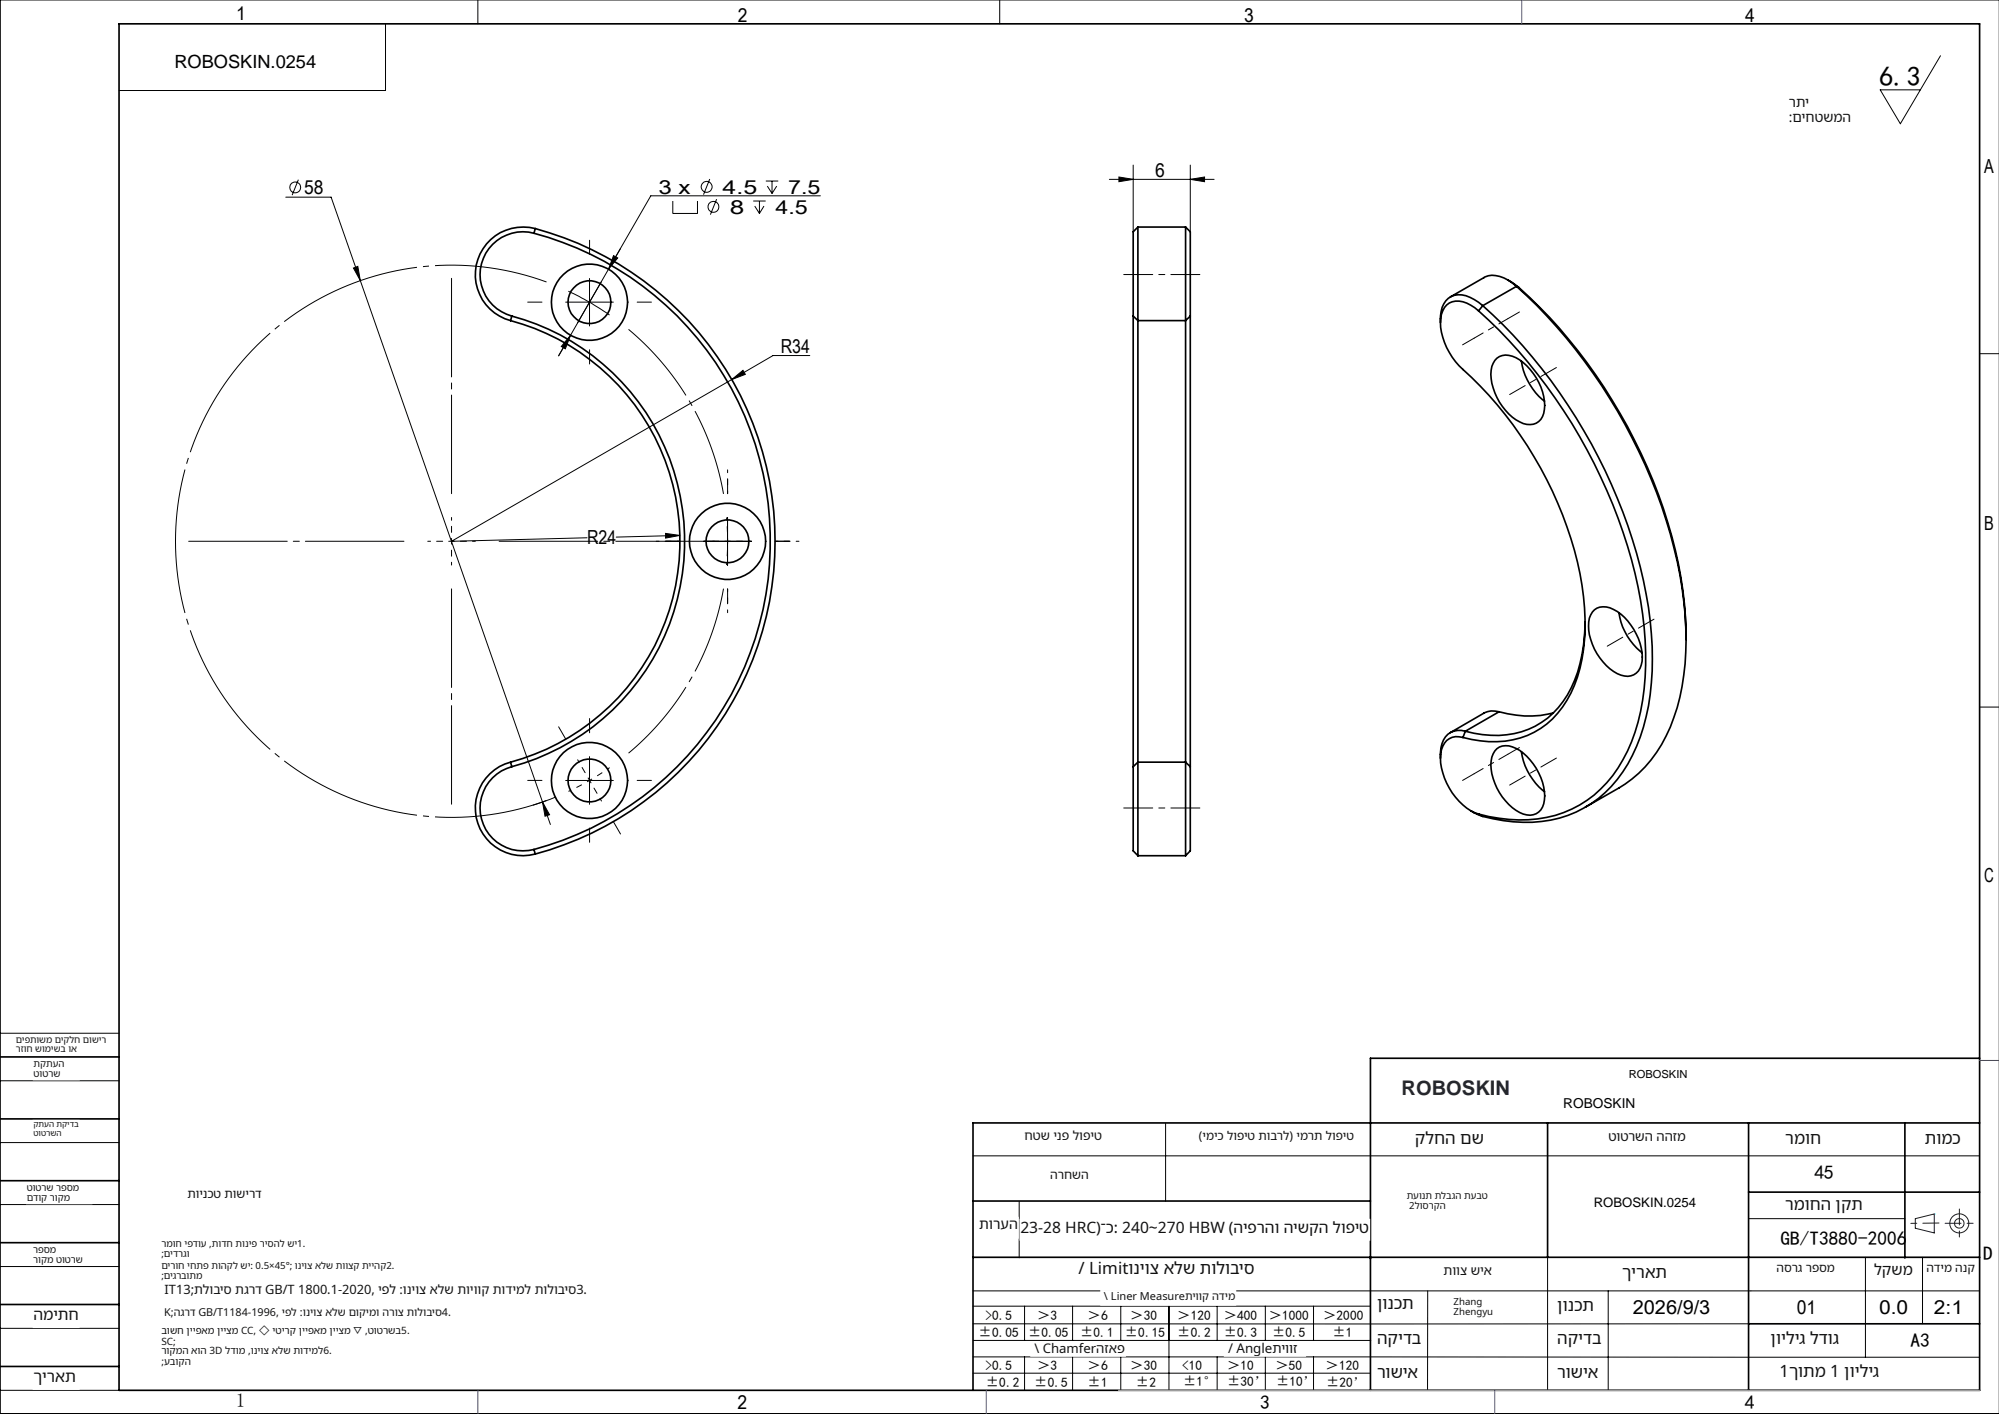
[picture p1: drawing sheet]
<svg xmlns="http://www.w3.org/2000/svg" width="420mm" height="297mm" viewBox="0 0 420 297" stroke-linecap="round" stroke-linejoin="round" font-family="sans-serif">
<g fill="none" stroke="#000" stroke-width=".21">
<path d="M100.4 0v5M210 0v5M420 0h-419.9v297h419.9M81 5v14h-56M407.7 11.7l-8.4 14.3-4.3-7.1h8.5M62.7 37.7l-1.3 3.3M149.1 37.6l-1.3 3.3M160.9 38h2.6M161.2 39.1l1 1.5M162.2 38v2.6M163.2 39.1l-1 1.5M233.1 37.7h22"/>
<path d="M235.1 37.2l3 .5-3 .5zM238.1 34.7v14M250.1 37.7l3-.5v1zM250.1 34.7v14M60 41.4h9.6l6.1 17.5M74.3 56.3l.9-.4 .5 3zM75.7 58.9l38.3 109.5M123.9 58.5v10M126.4 59.2l-5 8.6M128.9 53.7l.9 .5-2 2.3zM141.4 42.2v2.6h5.1v-2.6M150.6 41.8l-1.3 3.3"/>
<path d="M158.3 42.2h2.6M158.6 43.3l1 1.5M159.6 42.2v2.6M160.5 43.3l-.9 1.5M172.4 41.1h-35.7l-16.8 29.3M118.9 63.5h10M119.4 61.2a51 51 0 0 1 8.7 5M119.9 70.4l-1.1 2.9-.9-.5zM119.9 70.4l-2.5 4.4M153.7 79.7l2.4-1.9 .5 .8zM153.7 79.7l-58.8 34 28.4-.7M170.1 74.7h-7.7l-8.7 5"/>
<path d="M415.9 74.3h4.1M139.8 112l3 .5-3 .5zM142.8 112.5l-13.3 .3M147.8 113.7h10.1M152.9 108.7v10M123.9 158.9v10M415.9 148.5h4.1M114 168.4l1.5 2.7-1 .3zM114 168.4l1.6 4.8M116.8 167.4l-4.8 1.7M118.9 163.9h10M0 217h25"/>
<path d="M0 227h25M0 240h25M244.9 236v16.3M0 253h25M204.4 242.8h211.5M214.1 252.4v11.8M367.4 256h32.8M0 266h25M0 279h25M204.4 271.1h211.5M204.4 278.1h163M204.4 274.4h83.5"/>
<path d="M215.3 274.4v7.1M225.4 274.4v7.1M235.5 274.4v7.1M245.6 274.4v17.6M255.7 274.4v7.1M265.9 274.4v7.1M276 274.4v7.1M300 271.1l-.1 21M325.2 264.1v27.9M337.9 271.1v20.9M391.9 264.1v21M403.9 264.1v14"/>
<path d="M0 292h25M204.4 285l211.5 .1M204.4 288.4h83.5M204.5 281.5h83.5M215.3 285v7M225.4 285v7M235.5 285v7M255.7 285v7M265.9 285v7M276 285v7M287.9 292h128"/>
<circle cx="62" cy="39.4" r="1.14"/>
<circle cx="148.5" cy="39.2" r="1.15"/>
<circle cx="149.9" cy="43.4" r="1.14"/>
</g>
<path d="M152.9 113.7l-.2-5M152.9 113.7l-.2 5M123.9 163.9l4.2-2.7M123.9 163.9l-4.5 2.3" fill="none" stroke="#000" stroke-width=".21" stroke-dasharray="30.5 1.3 1.3 1.3" stroke-dashoffset="29.9" stroke-linecap="butt"/>
<path d="M114.8 59.2a58 58 0 0 0-77.9 54.5 58 58 0 0 0 77.9 54.5" fill="none" stroke="#000" stroke-width=".21" stroke-dasharray="30.5 1.3 1.3 1.3" stroke-dashoffset="6.6" stroke-linecap="butt"/>
<path d="M152 103.7a58 58 0 0 0-19.9-34.5M132.1 158.2a58 58 0 0 0 19.9-34.6" fill="none" stroke="#000" stroke-width=".21" stroke-dasharray="30.5 1.3 1.3 1.3" stroke-dashoffset="12" stroke-linecap="butt"/>
<g fill="none" stroke="#191924" stroke-width=".21">
<path d="M402.4 256l4-1v4l-4-1z"/>
<circle cx="411.7" cy="257" r="1"/>
<circle cx="411.7" cy="257" r="2"/>
</g>
<path d="M94.9 113.7v-5M94.9 113.7h-5M94.9 113.7v5M94.9 113.7h5M142.9 113.7h-5M152.9 103.7v-5M152.9 113.7h5M152.9 113.7h-5M162.9 113.7h5M152.9 123.7v5M123.9 163.9l2.5 4.3M123.9 163.9l-2.5-4.3" fill="none" stroke="#000" stroke-width=".21" stroke-dasharray="30.5 1.3 1.3 1.3" stroke-dashoffset="29.9"/>
<g fill="none" stroke="#000" stroke-width=".21" stroke-dasharray="30.5 1.3 1.3 1.3">
<path d="M123.9 53.5v-3M128.9 54.8l1.5-2.6M239.1 57.7h-3M249.1 57.7h3M113.9 63.5h-3M118.9 72.1l-1.5 2.6M123.9 73.5v3M133.9 63.5h3M309.7 71l-2.4 1.4M316.8 66.9l2.4-1.4M142.9 113.7h-3M152.9 103.7v-3"/>
<path d="M162.9 113.7h3M152.9 123.7v3M118.9 155.3l-1.5-2.6M123.9 153.9v-3M316.8 158.4l2.4-1.4M113.9 163.9h-3M123.9 173.9v3M128.9 172.6l1.5 2.6M133.9 163.9h3M239.1 169.7h-3M249.1 169.7h3M309.7 162.5l-2.4 1.4"/>
</g>
<path d="M84.9 113.7h-45.3M94.9 103.7v-45.2M104.9 113.7h45.2M94.9 123.7v45.2" fill="none" stroke="#000" stroke-width=".21" stroke-dasharray="30.5 1.3 1.3 1.3" stroke-dashoffset="9.8"/>
<path d="M249.1 57.7h-10M249.1 169.7h-10" fill="none" stroke="#000" stroke-width=".21" stroke-dasharray="30.5 1.3 1.3 1.3" stroke-dashoffset="27.4"/>
<path d="M309.7 71l7.1-4.1M309.7 162.5l7.1-4.1" fill="none" stroke="#000" stroke-width=".21" stroke-dasharray="30.5 1.3 1.3 1.3" stroke-dashoffset="28.3"/>
<path d="M327 77.2l-9.8 5.7M347.5 130.1l-9.8 5.6M327 159.2l-9.8 5.7" fill="none" stroke="#000" stroke-width=".21" stroke-dasharray="30.5 1.3 1.3 1.3" stroke-dashoffset="26.7"/>
<g fill="none" stroke="#000" stroke-width=".35">
<path d="M25 5h390.9v287h-390.9zM112.2 49a67 67 0 0 1 49.6 64.7 67 67 0 0 1-49.6 64.7M112.2 49a9 9 0 0 0-11 6.4 9 9 0 0 0 6.3 11M112.5 48a68 68 0 0 1 50.3 65.7 68 68 0 0 1-50.3 65.7M112.5 48a10 10 0 0 0-12.3 7.1 10 10 0 0 0 7.1 12.2M112.5 48l-.3 1M239.1 47.7v19.6M239.1 47.7l-1 1v17.7M239.1 47.7h10M249.1 47.7v19.6M249.1 47.7l1 1v17.7M316.8 58.8l2.3 1.6"/>
<path d="M107.3 67.3a48 48 0 0 1 35.6 46.4 48 48 0 0 1-35.6 46.4M107.5 66.4a49 49 0 0 1 36.3 47.3 49 49 0 0 1-36.3 47.3M107.5 66.4l-.2 .9M238.1 66.4v94.6M238.1 66.4l1 .9M239.1 67.3v92.8M239.1 67.3h10M249.1 67.3v92.8M250.1 66.4v94.6M250.1 66.4l-1 .9M310.7 65.3a110.5 110.5 0 0 1 34 60.8 59.5 59.5 0 0 1-1.2 27.7 26.2 26.2 0 0 1-13.2 16.1 28.2 28.2 0 0 1-19.6 1.1M310.7 65.3a6.2 6.2 0 0 0-5.6-1.9 4 4 0 0 0-2.5 4.4 14.1 14.1 0 0 0 4.8 9.8 80.4 80.4 0 0 1 25 45.3 40.4 40.4 0 0 1-1.6 21 17.7 17.7 0 0 1-12.9 11.5 22.3 22.3 0 0 1-10.5-.5"/>
<path d="M311.5 64.2a111.5 111.5 0 0 1 34.9 63.4 59.5 59.5 0 0 1-1.1 25.1 28.2 28.2 0 0 1-10.9 16.1 25.6 25.6 0 0 1-18.6 3.6l-4.3-.9M311.5 64.2a7.4 7.4 0 0 0-5.9-2.2 4.6 4.6 0 0 0-3 5v.8M311.5 64.2l-.8 1.1M314.5 75.2a4.4 4.4 0 0 1 5.5 1 12.2 12.2 0 0 1 4.5 9.8 3.2 3.2 0 0 1-1.8 2.9 3.2 3.2 0 0 1-3.4-.3 12 12 0 0 1-6-10.9 4.1 4.1 0 0 1 1.2-2.5zM318.6 60.1a112 112 0 0 1 34.4 60.6 62.4 62.4 0 0 1-.6 27.9 28 28 0 0 1-12.2 16.9l-7.1 4M318.6 60.1a7.3 7.3 0 0 0-5.9-2.2l-.7 .3-7.3 4.2M318.6 60.1l-7.1 4.1M318.6 60.1l.5 .3M319.1 60.4a110.5 110.5 0 0 1 34.1 60.9 76.7 76.7 0 0 1 1.1 13M319.7 75.8a13 13 0 0 0 4.8 8.4M333 130.7a29.4 29.4 0 0 1-4.6 16.7 17.2 17.2 0 0 1-16.9 6.9l-3.6-.7M335 128.1a3.9 3.9 0 0 1 4.8 .3 12.5 12.5 0 0 1 5.2 10.5 3.3 3.3 0 0 1-5.2 2.6 11.8 11.8 0 0 1-5.9-11.7l.7-1.3z"/>
<path d="M340.1 128.7a13.2 13.2 0 0 0 4.9 8.4M307.4 154.9a3.4 3.4 0 0 0-4.5 2.6 12.6 12.6 0 0 0 2.9 10 9.9 9.9 0 0 0 4.9 3.5M307.9 153.6a3.8 3.8 0 0 0-5.1 3.5l-.2 2.2M307.9 153.6l-.5 1.3M314.5 157.3a3.6 3.6 0 0 1 4-.1 12 12 0 0 1 6 10.9 3.3 3.3 0 0 1-5.2 2.6 12.1 12.1 0 0 1-6-10.9 4 4 0 0 1 1.2-2.5zM315 149.5a21.5 21.5 0 0 0 11.4 .3M315 149.5a4.1 4.1 0 0 0-3.2 .3l-7.1 4.1M315 149.5l-7.1 4.1M319.7 157.9a13 13 0 0 0 4.8 8.4M107.3 160.1a10 10 0 0 0-7.1 12.2 10 10 0 0 0 12.3 7.1M107.3 160.1l.2 .9M107.5 161a9 9 0 0 0-6.3 11.1 9 9 0 0 0 11 6.3"/>
<path d="M112.2 178.4l.3 1M238.1 161v17.7l1 1M239.1 160.1v19.6M239.1 179.7h10M239.1 160.1l-1 .9M239.1 160.1h10M249.1 160.1v19.6M249.1 160.1l1 .9M250.1 161v17.7l-1 1M309 170.3l2.5 1.2M310.7 171l.8 .5M0 222h25"/>
<path d="M0 235h25M325.2 235.9v28.2M367.4 235.9v56.1M400.2 235.9v28.3M415.9 235.9h-211.5v56.1M415.9 222.3h-128v69.7M0 248h25M204.4 252.3h83.5M367.4 250.4h48.5M0 261h25M0 274h25M204.4 264.1h211.5"/>
<path d="M367.4 278.1h48.5M0 287h25"/>
<circle cx="123.8" cy="63.5" r="4.5"/>
<circle cx="123.9" cy="63.5" r="8"/>
<circle cx="152.8" cy="113.7" r="4.5"/>
<circle cx="152.9" cy="113.7" r="8"/>
<circle cx="123.8" cy="163.9" r="4.5"/>
<circle cx="123.9" cy="163.9" r="8"/>
</g>
<path d="M407.4 256.9l-5.9 .1M408.7 256.9h6M411.7 253.9v6" fill="none" stroke="#191924" stroke-width=".21" stroke-dasharray="6.3 1.3 1.3 1.3" stroke-dashoffset="3"/>
<path d="M235 292h180.9" fill="none" stroke="#c0c0c0" stroke-width=".21"/>
<path d="M319.7 0v5M415.9 222.7h4.1M100.4 292v5M207.2 292v5M314 292v5" fill="none" stroke="#00f" stroke-width=".21"/>
<path d="M406.4 255h.1" fill="none" stroke="#0ff" stroke-width=".21"/>
<path d="M119.9 70.4l-2 2.4 .9 .5zM128.9 53.7l-1.1 2.8 2-2.3zM153.7 79.7l2.9-1.1-.5-.8zM139.8 112v1l3-.5zM114 168.4l.5 3 1-.3zM74.3 56.3l1.4 2.6-.5-3zM235.1 37.2l3 .5-3 .5zM250.1 37.7l3-.5v1z" fill="#000"/>
<g fill="#fff" stroke="#fff" stroke-width=".35">
<path d="M36.7 9.6h31v5.9h-31z"/>
<path d="M334.9 250.2h22.4v4.3h-22.4z"/>
<path d="M39.4 249.6h15.6v4.8h-15.6z"/>
<path d="M33.9 260.2h31.4v4.2h-31.4z"/>
<path d="M33.9 264.9h56v4.3h-56z"/>
<path d="M33.9 269.7h90.2v4.2h-90.2z"/>
<path d="M33.9 274.4h61.5v4.3h-61.5z"/>
<path d="M33.9 278.5h54.1v4.4h-54.1z"/>
<path d="M33.9 282.7h37v4.5h-37z"/>
<path d="M375.9 20.2h17.4v6h-17.4z"/>
<path d="M5.6 248.5h13.6v4.3h-13.6z"/>
<path d="M7 274.5h9.6v4.3h-9.6z"/>
<path d="M7 287.5h9.6v4.3h-9.6z"/>
<path d="M7 261.5h10.9v4.2h-10.9z"/>
<path d="M3.3 217.4h19.1v4.2h-19.1z"/>
<path d="M7 235.4h9.6v4.2h-9.6z"/>
<path d="M7.1 222.5h9.5v4.2h-9.5z"/>
<path d="M295.6 250.2h22.4v4.3h-22.4z"/>
<path d="M404.4 237.3h8.2v4.2h-8.2z"/>
<path d="M215.3 237.3h16.3v4.2h-16.3z"/>
<path d="M251.9 237.3h32.6v4.2h-32.6z"/>
<path d="M205.7 255.8h8.2v4.2h-8.2z"/>
<path d="M220.6 245.5h8.2v4.3h-8.2z"/>
<path d="M214.4 256.2h73.3v4.2h-73.3z"/>
<path d="M375.1 237.3h16.3v4.3h-16.3z"/>
<path d="M337.9 237.3h16.3v4.3h-16.3z"/>
<path d="M342.2 224.2h50.8v4.4h-50.8z"/>
<path d="M297.3 237.3h16.3v4.2h-16.3z"/>
<path d="M404.8 265.2h10.2v4.2h-10.2z"/>
<path d="M393.7 265.2h8.2v4.2h-8.2z"/>
<path d="M289.3 272h10.2v4.2h-10.2z"/>
<path d="M303.3 265.5h10.2v4.2h-10.2z"/>
<path d="M289.3 279.5h10.2v4.2h-10.2z"/>
<path d="M327.2 286.5h10.2v4.3h-10.2z"/>
<path d="M373 286.3h36.6v4.2h-36.6z"/>
<path d="M327.2 279.4h10.2v4.2h-10.2z"/>
<path d="M373.2 265.2h12.3v4.2h-12.3z"/>
<path d="M289.3 286.6h10.2v4.2h-10.2z"/>
<path d="M305.4 272.5h12.2v4.3h-12.2z"/>
<path d="M231.3 271.1h28.3v3h-28.3z"/>
<path d="M216.6 281.9h19.8v2.9h-19.8z"/>
<path d="M257.3 281.9h16.9v2.9h-16.9z"/>
<path d="M225.7 264.7h39.5v5.2h-39.5z"/>
<path d="M372 279.5h16.3v4.2h-16.3z"/>
<path d="M340.8 265.5h10.2v4.2h-10.2z"/>
<path d="M327.2 272.5h10.2v4.3h-10.2z"/>
<path d="M375.1 251.4h16.3v4.2h-16.3z"/>
<path d="M328.5 229.2h78.3v4.4h-78.3z"/>
<path d="M342.2 223.6h51.5v3.6h-51.5z"/>
</g>
<text font-size="5.8" x="394.8" y="18">6.3</text>
<text font-size="4.2" fill="#1f2633" x="294.5" y="230">ROBOSKIN</text>
<g font-size="4.1">
<text x="49.6" y="4.3">1</text>
<text x="155.1" y="4.6">2</text>
<text x="261.4" y="4.6">3</text>
<text x="366.6" y="4.6">4</text>
<text x="63.9" y="40.8">58</text>
<text x="138.4" y="40.7">3 x</text>
<text x="151.8" y="40.7">4.5</text>
<text x="165.6" y="40.7">7.5</text>
<text x="242.7" y="37.1">6</text>
<text x="416.9" y="36.3">A</text>
<text x="153.3" y="44.9">8</text>
<text x="162.9" y="44.9">4.5</text>
<text x="164" y="74.1">R34</text>
<text x="416.9" y="111.3">B</text>
<text x="123.4" y="114.3">R24</text>
<text x="416.9" y="185.3">C</text>
<text x="381.2" y="247.7">45</text>
<text x="374.1" y="261.4">GB/T3880-2006</text>
<text x="416.7" y="264.6">D</text>
<text x="343.1" y="276">2026/9/3</text>
<text x="377.5" y="276">01</text>
<text x="394.8" y="276">0.0</text>
<text x="406.3" y="276">2:1</text>
<text x="401.4" y="283">A3</text>
<text x="49.6" y="295.6">1</text>
<text x="154.9" y="296">2</text>
<text x="264.7" y="296">3</text>
<text x="366.6" y="296">4</text>
</g>
<text font-size="3.8" x="36.7" y="14.2">ROBOSKIN.0254</text>
<g font-size="3.5" fill="#111">
<text x="297.3" y="240.2">קלחה םש</text>
<text x="375.1" y="240.2">רמוח</text>
<text x="404.4" y="240.2">תומכ</text>
<text x="375.1" y="254.2">רמוחה ןקת</text>
<text x="226.6" y="267.6">/ Limitוניוצ אלש תולוביס</text>
<text x="340.8" y="268.4">ךיראת</text>
<text x="289.3" y="274.9">ןונכת</text>
<text x="327.2" y="275.4">ןונכת</text>
<text x="289.3" y="282.4">הקידב</text>
<text x="327.2" y="282.3">הקידב</text>
<text x="372" y="282.4">ןויליג לדוג</text>
<text x="289.3" y="289.5">רושיא</text>
<text x="327.2" y="289.4">רושיא</text>
<text x="373.9" y="289.2">1ךותמ 1 ןויליג</text>
</g>
<g font-size="3.3" fill="#111">
<text x="214.4" y="258.9">23-28 HRC(־כ: 240~270 HBW )היפרהו הישקה לופיט</text>
<text x="7" y="277.2">המיתח</text>
<text x="7" y="290.3">ךיראת</text>
</g>
<text font-size="3.2" fill="#111" x="393.7" y="267.8">לקשמ</text>
<text font-size="3" fill="#111" x="205.7" y="258.2">תורעה</text>
<g font-size="2.9" fill="#111">
<text x="375.9" y="22.5">רתי</text>
<text x="375.9" y="25.6">:</text>
<text x="376.6" y="25.6">םיחטשמה</text>
</g>
<text font-size="2.9" x="328.5" y="232.7">ROBOSKIN</text>
<g font-size="2.8" fill="#111">
<text x="337.9" y="239.6">טוטרשה ההזמ</text>
<text x="217.4" y="284.1">\ Chamferהזאפ</text>
<text x="258" y="284.2">/ Angleתיווז</text>
</g>
<g font-size="2.8">
<text x="334.9" y="253.6">ROBOSKIN.0254</text>
<text x="205.6" y="280.8">±0.05</text>
<text x="207" y="277.2">&gt;0.5</text>
<text x="216" y="280.8">±0.05</text>
<text x="217.9" y="277.2">＞3</text>
<text x="227" y="280.8">±0.1</text>
<text x="228.5" y="277.2">＞6</text>
<text x="236.3" y="280.8">±0.15</text>
<text x="237.5" y="277.2">＞30</text>
<text x="247.4" y="280.8">±0.2</text>
<text x="247.4" y="277.2">＞120</text>
<text x="257.1" y="280.8">±0.3</text>
<text x="257.1" y="277.2">＞400</text>
<text x="266.6" y="277.2">＞1000</text>
<text x="267.3" y="280.8">±0.5</text>
<text x="278" y="277.2">＞2000</text>
<text x="279.9" y="280.8">±1</text>
<text x="207" y="287.8">&gt;0.5</text>
<text x="217.9" y="287.8">＞3</text>
<text x="228.5" y="287.8">＞6</text>
<text x="237.5" y="287.8">＞30</text>
<text x="248.4" y="287.8">&lt;10</text>
<text x="257.8" y="287.8">＞10</text>
<text x="268" y="287.8">＞50</text>
<text x="278.5" y="287.8">＞120</text>
<text x="207.1" y="291.3">±0.2</text>
<text x="217.3" y="291.3">±0.5</text>
<text x="228.5" y="291.3">±1</text>
<text x="238.7" y="291.3">±2</text>
<text x="248.6" y="291.1">±1°</text>
<text x="257.8" y="291.1">±30’</text>
<text x="268.1" y="291.1">±10’</text>
<text x="278.6" y="291.2">±20’</text>
</g>
<g font-size="2.7" fill="#111">
<text x="303.3" y="267.7">תווצ שיא</text>
<text x="34.6" y="271.9">IT13;תלוביס תגרד GB/T 1800.1-2020, יפל :וניוצ אלש תויווק תודימל תולוביס3.</text>
</g>
<g font-size="2.6" fill="#111">
<text x="215.3" y="239.5">חטש ינפ לופיט</text>
<text x="39.4" y="251.7">תוינכט תושירד</text>
<text x="220.6" y="247.7">הרחשה</text>
</g>
<g font-size="2.5" fill="#111">
<text x="251.9" y="239.4">)ימיכ לופיט תוברל( ימרת לופיט</text>
<text x="373.2" y="267.3">הסרג רפסמ</text>
<text x="404.8" y="267.3">הדימ הנק</text>
</g>
<text font-size="2.3" x="342.2" y="226.5">ROBOSKIN</text>
<g font-size="2.3" fill="#111">
<text x="231.9" y="273">\ Liner Measureתיווק הדימ</text>
<text x="34.5" y="276.3">K;הגרד GB/T1184-1996, יפל :וניוצ אלש םוקימו הרוצ תולוביס4.</text>
</g>
<g font-size="2.1" fill="#111">
<text x="33.9" y="280.2">בושח ןייפאמ ןייצמ CC, ◇ יטירק ןייפאמ ןייצמ ▽ ,טוטרשב5.</text>
<text x="33.9" y="284.5">רוקמה אוה 3D לדומ ,וניוצ אלש תודימל6.</text>
<text x="33.9" y="282.4">SC;</text>
<text x="33.9" y="286.7">;</text>
<text x="34.5" y="286.7">עבוקה</text>
</g>
<g font-size="2" fill="#111">
<text x="3.3" y="219">םיפתושמ םיקלח םושיר</text>
<text x="3.3" y="221">רזוח שומישב וא</text>
<text x="7.1" y="224.2">תקתעה</text>
<text x="7.1" y="226.3">טוטרש</text>
<text x="5.6" y="250.2">טוטרש רפסמ</text>
<text x="295.6" y="251.9">תעונת תלבגה תעבט</text>
<text x="5.6" y="252.3">םדוק רוקמ</text>
<text x="296.1" y="254">2לוסרקה</text>
<text x="7" y="263.1">רפסמ</text>
<text x="33.9" y="261.8">רמוח יפדוע ,תודח תוניפ ריסהל שי1.</text>
<text x="33.9" y="264">;</text>
<text x="34.4" y="264">םידרגו</text>
<text x="7" y="265.3">רוקמ טוטרש</text>
<text x="33.9" y="266.6">םירוח יחתפ תוהקל שי: 0.5×45°; וניוצ אלש תווצק תייהק2.</text>
<text x="33.9" y="268.7">;</text>
<text x="34.4" y="268.7">םיגרבותמ</text>
<text x="305.4" y="274.2">Zhang</text>
<text x="305.4" y="276.3">Zhengyu</text>
</g>
<g font-size="1.7" fill="#111">
<text x="7" y="238.6">טוטרשה</text>
<text x="7" y="236.8">קתעה תקידב</text>
</g>
</svg>
